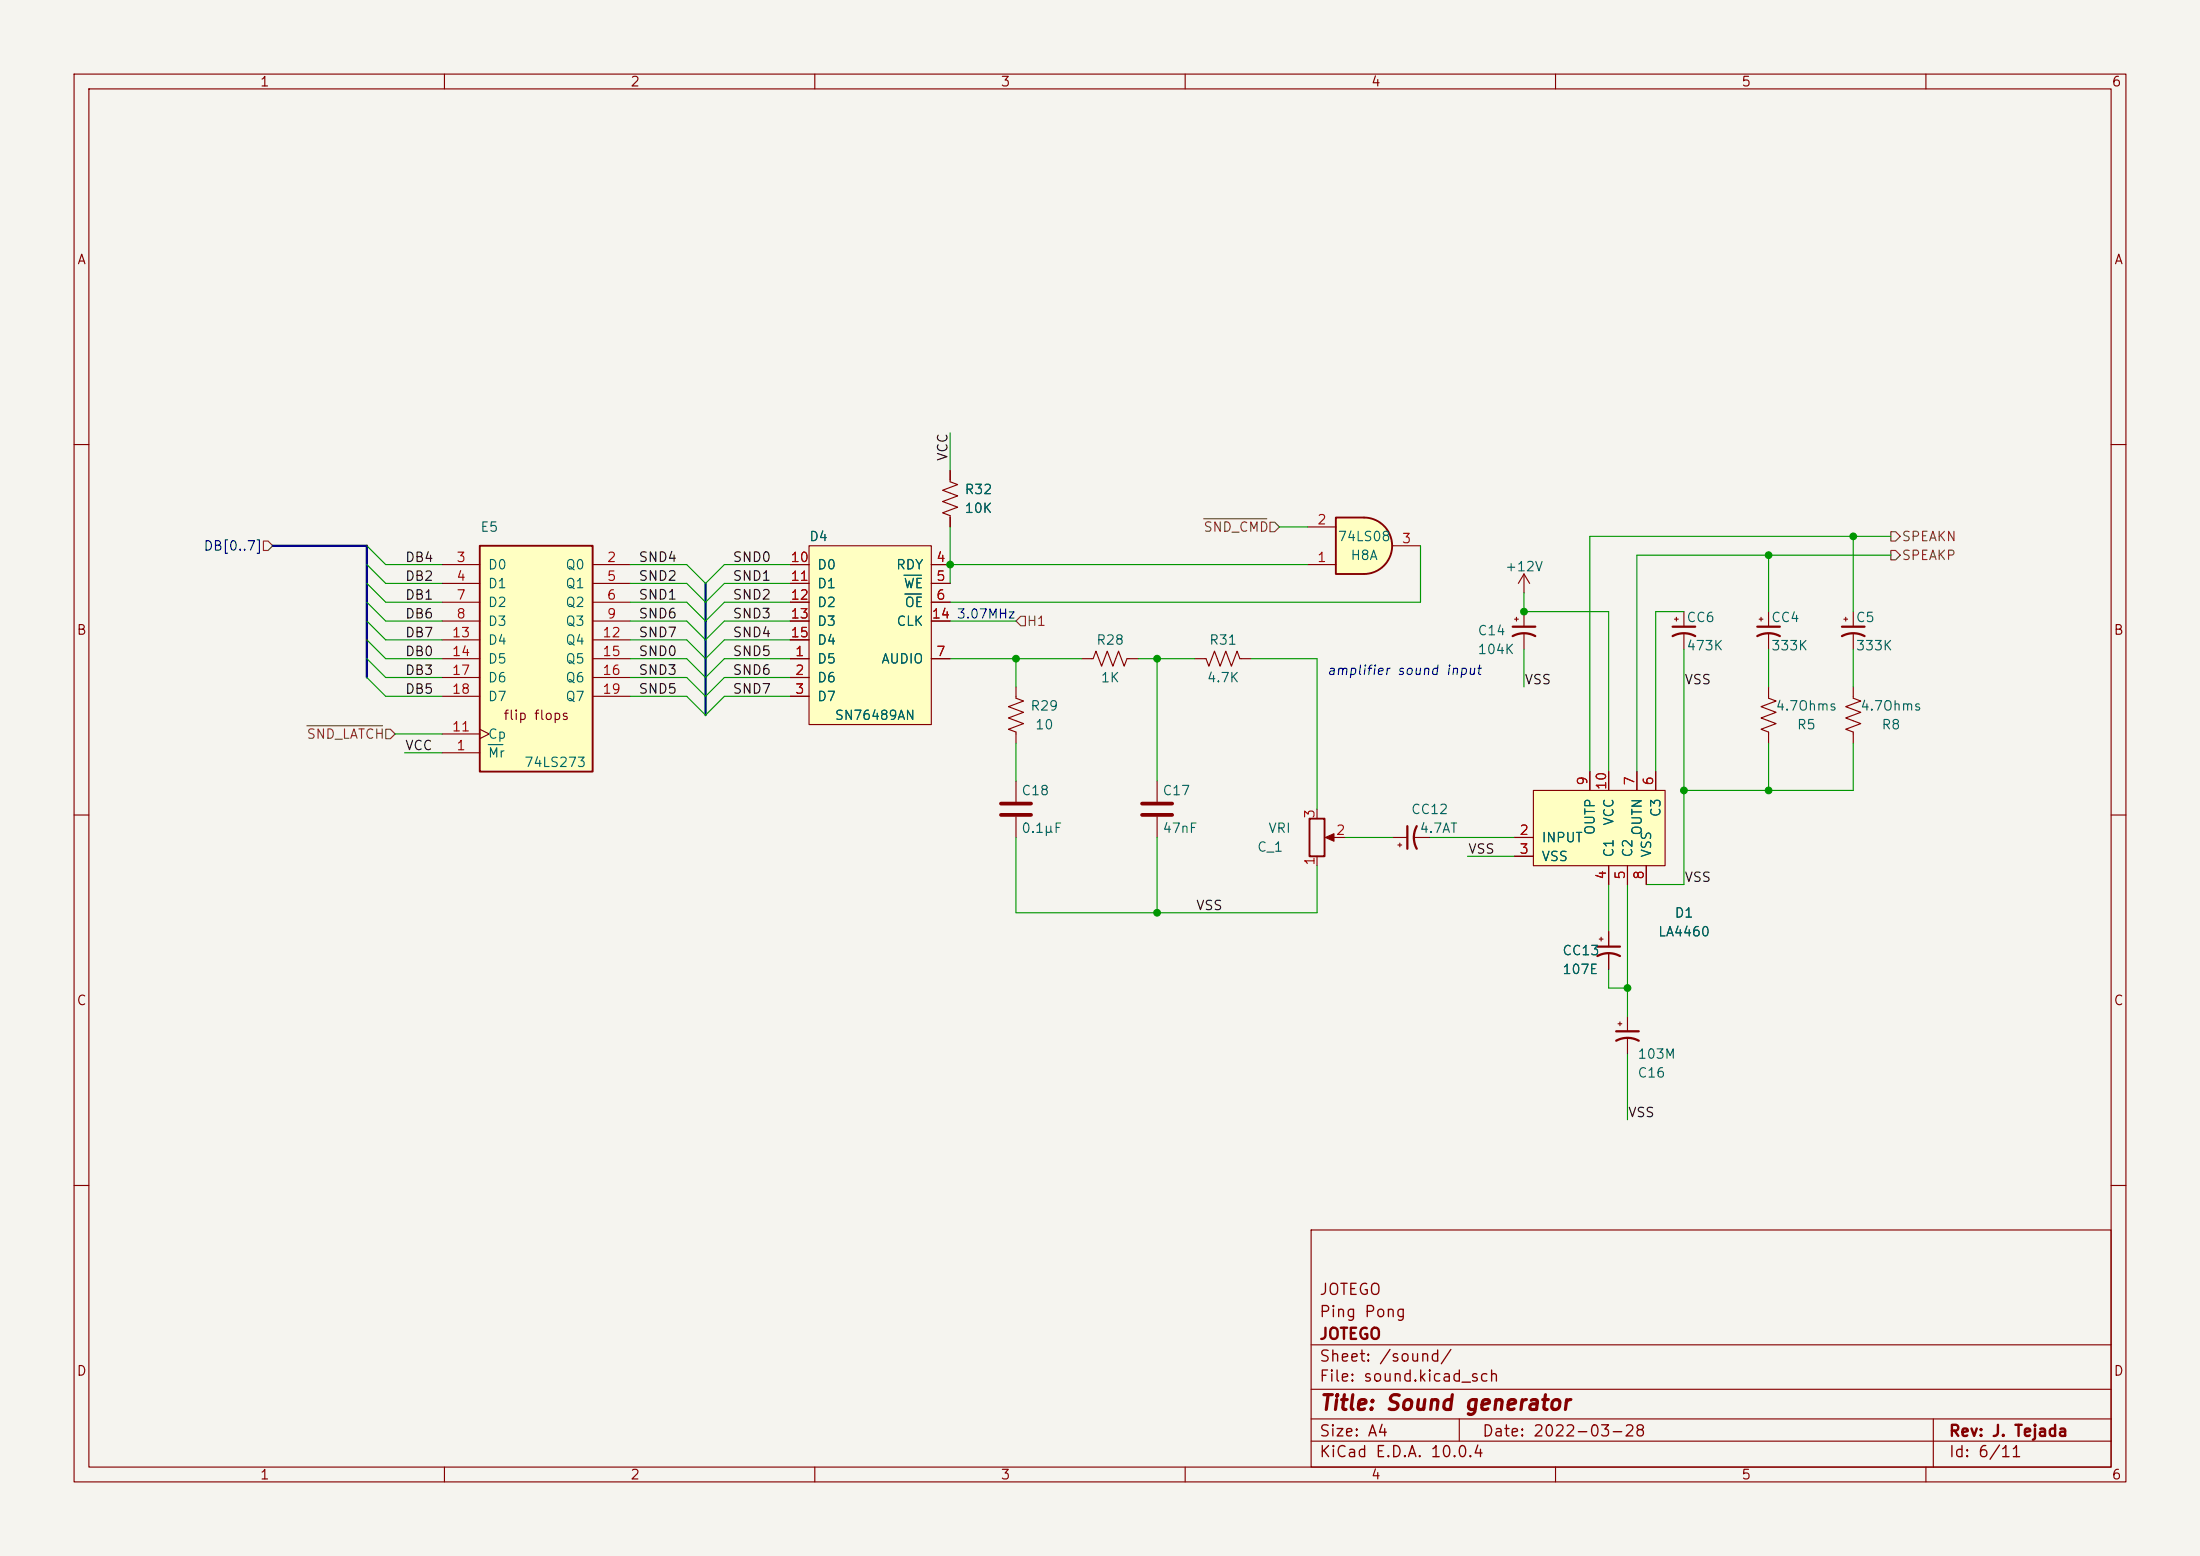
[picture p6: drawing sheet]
<svg xmlns="http://www.w3.org/2000/svg" width="297mm" height="210mm" viewBox="0 0 297 210" stroke-linecap="round" stroke-linejoin="round" font-family="sans-serif">
<path d="M0 0h297v210h-297z" fill="#f5f4ef" stroke="#f5f4ef" stroke-width=".14"/>
<g fill="none" stroke="#840000" stroke-width=".15">
<path d="M10 10h277v190h-277zM12 12h273v186h-273zM60 10v2M110 10v2M160 10v2M210 10v2M260 10v2M10 60h2M285 60h2M10 110h2M285 110h2M10 160h2"/>
<path d="M177 166h108v32h-108zM285 160h2M60 198v2M110 198v2M160 198v2M177 194.5h108M177 191.5h108M177 187.5h108M177 181.5h108M197 191.5v3M210 198v2M260 198v2"/>
<path d="M261 191.5v6.5"/>
</g>
<path d="M109.2 73.7h16.5v24.1h-16.5z" fill="#ffffc2"/>
<g fill="none" stroke="#840000" stroke-width=".15">
<path d="M106.7 76.2h2.5M106.7 78.7h2.5M109.2 73.7h16.5v24.1h-16.5zM125.7 76.2h2.6M125.7 78.7h2.6M106.7 88.9h2.5M106.7 91.4h2.5M106.7 94h2.5M106.7 81.3h2.5M106.7 83.8h2.5M106.7 86.4h2.5M125.7 88.9h2.6"/>
<path d="M125.7 81.3h2.6M125.7 83.8h2.6M204.5 83.6h.5M204.7 83.3v.5M205.7 82.6v2M205.7 85.6v2"/>
</g>
<path d="M122 77.6h2.4M122.2 80.2h2.2" fill="none" stroke="#006464" stroke-width=".15"/>
<path d="M204.2 85.9a3.2 3.2 0 0 1 3.1 0M204.2 84.6h3.1" fill="none" stroke="#840000" stroke-width=".3"/>
<path d="M184.1 69.9a3.8 3.8 0 0 1 3.8 3.8 3.8 3.8 0 0 1-3.8 3.8z" fill="#ffffc2" stroke="#ffffc2" stroke-width=".14"/>
<path d="M180.3 69.9h3.8v7.6h-3.8z" fill="#ffffc2"/>
<path d="M180.3 69.9h3.8a3.8 3.8 0 0 1 3.8 3.8 3.8 3.8 0 0 1-3.8 3.8h-3.8zM176.8 110.5h2v5.1h-2z" fill="none" stroke="#840000" stroke-width=".25"/>
<path d="M176.5 76.2h3.8M176.5 71.1h3.8M188 73.7h3.8M137.2 92.7v1.5l1 .4-2.1 .8 2.1 .7-2.1 .8 2.1 .8-2.1 .7 1.1 .4v1.5M177.8 109.2v1.3M177.8 115.6v1.2M179.3 113h2.3M188 113h2M188.7 114h.5M189 113.8v.5M191 113h2" fill="none" stroke="#840000" stroke-width=".15"/>
<path d="M190 111.5v3.1M191.3 111.5a3.2 3.2 0 0 0 0 3.1" fill="none" stroke="#840000" stroke-width=".3"/>
<path d="M178.9 113l1.2-.5v1z" fill="#840000" stroke="#840000" stroke-width=".15"/>
<path d="M207 106.7h17.8v10.1h-17.8z" fill="#ffffc2"/>
<g fill="none" stroke="#840000" stroke-width=".15">
<path d="M238.8 92.7v1.5l1 .4-2.1 .8 2.1 .7-2.1 .8 2.1 .8-2.1 .7 1.1 .4v1.5M137.2 105.4v2.8M137.2 110.2v2.8M156.2 105.4v2.8M156.2 110.2v2.8M204.5 113h2.5M204.5 115.6h2.5M207 106.7h17.8v10.1h-17.8zM214.6 104.1v2.6M217.2 104.1v2.6M217.2 116.8v2.6M219.7 116.8v2.6"/>
<path d="M221 104.1v2.6M222.2 116.8v2.6M223.5 104.1v2.6M215.9 126.7h.5M216.2 126.5v.5M217.2 125.7v2.1M217.2 128.8v2"/>
</g>
<path d="M215.6 129a3.2 3.2 0 0 1 3.1 0M215.6 127.8h3.1" fill="none" stroke="#840000" stroke-width=".3"/>
<path d="M135.1 108.5h4.1M135.1 110h4.1M154.2 108.5h4M154.2 110h4" fill="none" stroke="#840000" stroke-width=".51"/>
<path d="M64.8 73.7h15.2v30.4h-15.2z" fill="#ffffc2"/>
<path d="M64.8 73.7h15.2v30.4h-15.2z" fill="none" stroke="#840000" stroke-width=".25"/>
<g fill="none" stroke="#840000" stroke-width=".15">
<path d="M59.7 76.2h5.1M59.7 78.7h5.1M80 76.2h5.1M80 78.7h5.1M106.7 76.2h2.5M106.7 78.7h2.5M125.7 76.2h2.6M125.7 78.7h2.6M128.3 63.5v1.5l1 .4-2 .8 2 .7-2 .8 2 .8-2 .7 1 .4v1.5M205.7 77.5l-.7 1.2M205.7 77.5l.8 1.2M205.7 77.5v2.5"/>
<path d="M59.7 81.3h5.1M59.7 83.8h5.1M59.7 99.1h5.1M59.7 86.4h5.1M59.7 88.9h5.1M59.7 91.4h5.1M59.7 94h5.1M64.8 98.4l1.2 .7-1.2 .6M80 81.3h5.1M80 83.8h5.1M80 86.4h5.1M80 88.9h5.1"/>
<path d="M80 91.4h5.1M80 94h5.1M106.7 81.3h2.5M106.7 83.8h2.5M106.7 86.4h2.5M106.7 88.9h2.5M106.7 91.4h2.5M106.7 94h2.5M125.7 81.3h2.6M125.7 83.8h2.6M125.7 88.9h2.6M146 88.9h1.6l.4-1 .7 2 .8-2 .7 2 .8-2 .8 2 .3-1h1.6"/>
<path d="M161.3 88.9h1.5l.4 1 .8-2 .7 2 .8-2 .7 2 .8-2 .4 1h1.5M226.1 83.6h.5M226.3 83.3v.5M227.3 82.6v2M227.3 85.6v2M237.5 83.6h.5M237.7 83.3v.5M238.8 82.6v2M238.8 85.6v2M248.9 83.6h.5M249.2 83.3v.5M250.2 92.7v1.5l1 .4-2 .8 2 .7-2 .8 2 .8-2 .7 1 .4v1.5"/>
<path d="M250.2 82.6v2M250.2 85.6v2M59.7 101.6h5.1M204.5 113h2.5M204.5 115.6h2.5M214.6 104.1v2.6M217.2 104.1v2.6M217.2 116.8v2.6M219.7 116.8v2.6M221 104.1v2.6M222.2 116.8v2.6M223.5 104.1v2.6"/>
<path d="M217.2 125.7v2.1M217.2 128.8v2M218.4 138.2h.5M218.7 137.9v.5M219.7 137.2v2M219.7 140.2v2"/>
</g>
<path d="M122 77.6h2.4M122.2 80.2h2.2M65.9 100.5h2" fill="none" stroke="#006464" stroke-width=".15"/>
<path d="M225.8 85.9a3.2 3.2 0 0 1 3.1 0M225.8 84.6h3.1M237.2 85.9a3.2 3.2 0 0 1 3.1 0M237.2 84.6h3.1M248.7 85.9a3.2 3.2 0 0 1 3 0M248.7 84.6h3M218.2 139.2h3M218.2 140.5a3.2 3.2 0 0 1 3 0" fill="none" stroke="#840000" stroke-width=".3"/>
<path d="M35.6 73h.6l.6 .7-.6 .6h-.6zM162.5 70h8.5M171.4 70.5h.7l.6 .6-.6 .7h-.7zM255.3 71.8h.6l.6 .6-.6 .6h-.6zM255.3 74.3h.6l.6 .6-.6 .7h-.6zM41.4 98h10.2M52.1 98.4h.6l.6 .7-.6 .6h-.6zM137.8 83.2h.6v1.3h-.6l-.6-.7z" fill="none" stroke="#725600" stroke-width=".15"/>
<path d="M36.8 73.7h12.7v17.7M95.2 78.7v17.8" fill="none" stroke="#000084" stroke-width=".3"/>
<g fill="none" stroke="#009600" stroke-width=".15">
<path d="M128.3 58.4v5.1M49.5 73.7l2.6 2.5h7.6M49.5 78.7l2.6 2.6h7.6M49.5 76.2l2.6 2.5h7.6M85.1 76.2h7.6l2.5 2.5 2.6-2.5h8.9M85.1 78.7h7.6l2.5 2.6 2.6-2.6h8.9M128.3 76.2h48.2M128.3 71.1v7.6M172.7 71.1h3.8M191.8 73.7v7.6h-63.5M238.8 74.9v7.7M250.2 72.4v10.2"/>
<path d="M255.3 72.4h-40.7v31.7M255.3 74.9h-34.3v29.2M49.5 83.8l2.6 2.6h7.6M49.5 81.3l2.6 2.5h7.6M49.5 88.9l2.6 2.5h7.6M49.5 86.4l2.6 2.5h7.6M49.5 91.4l2.6 2.6h7.6M53.3 99.1h6.4M85.1 81.3h7.6l2.5 2.5 2.6-2.5h8.9M85.1 86.4h7.6l2.5 2.5 2.6-2.5h8.9M85.1 83.8h7.6l2.5 2.6 2.6-2.6h8.9M85.1 91.4h7.6l2.5 2.6 2.6-2.6h8.9"/>
<path d="M85.1 88.9h7.6l2.5 2.5 2.6-2.5h8.9M85.1 94h7.6l2.5 2.5 2.6-2.5h8.9M128.3 83.8h8.9M128.3 88.9h17.7M137.2 88.9v3.8M153.7 88.9h7.6M156.2 88.9v16.5M168.9 88.9h8.9v20.3M205.7 80v2.6h11.5v21.5M205.7 87.6v5.1M227.3 87.6v31.8h-5.1M227.3 82.6h-3.8v21.5"/>
<path d="M238.8 87.6v5.1M250.2 87.6v5.1M54.6 101.6h5.1M137.2 100.3v5.1M137.2 113v10.2h40.6v-6.4M156.2 113v10.2M181.6 113h6.4M193 113h11.5M198.1 115.6h6.4M217.2 119.4v6.3M219.7 119.4v17.8M238.8 100.3v6.4"/>
<path d="M250.2 100.3v6.4h-22.9M217.2 130.8v2.6h2.5M219.7 142.2v8.9"/>
</g>
<g fill="#009600" stroke="#009600" stroke-width=".14">
<circle cx="128.3" cy="76.2" r=".46"/>
<circle cx="238.8" cy="106.7" r=".46"/>
<circle cx="227.3" cy="106.7" r=".46"/>
<circle cx="219.7" cy="133.4" r=".46"/>
<circle cx="156.2" cy="123.2" r=".46"/>
<circle cx="156.2" cy="88.9" r=".46"/>
<circle cx="137.2" cy="88.9" r=".46"/>
<circle cx="250.2" cy="72.4" r=".46"/>
<circle cx="238.8" cy="74.9" r=".46"/>
<circle cx="205.7" cy="82.6" r=".46"/>
</g>
<text font-size="2" fill="#840000" x="178" y="190.8">Title: Sound generator</text>
<g font-size="1.5" fill="#840000">
<text x="178" y="178.2">Ping Pong</text>
<text x="178" y="175.2">JOTEGO</text>
<text x="178" y="184.2">Sheet: /sound/</text>
<text x="178" y="181.2">JOTEGO</text>
<text x="178" y="186.9">File: sound.kicad_sch</text>
<text x="178" y="197.1">KiCad E.D.A. 10.0.4</text>
<text x="178" y="194.3">Size: A4</text>
<text x="200" y="194.3">Date: 2022-03-28</text>
<text x="263" y="194.3">Rev: J. Tejada</text>
<text x="263" y="197.1">Id: 6/11</text>
</g>
<g font-size="1.3" fill="#840000">
<text x="35" y="12">1</text>
<text x="85" y="12">2</text>
<text x="135" y="12">3</text>
<text x="185" y="12">4</text>
<text x="235" y="12">5</text>
<text x="285" y="12">6</text>
<text x="10.3" y="36">A</text>
<text x="285.3" y="36">A</text>
<text x="10.3" y="86">B</text>
<text x="285.3" y="86">B</text>
<text x="67.9" y="97.5">flip flops</text>
<text x="10.3" y="136">C</text>
<text x="285.3" y="136">C</text>
<text x="10.3" y="186">D</text>
<text x="285.3" y="186">D</text>
<text x="35" y="200">1</text>
<text x="85" y="200">2</text>
<text x="135" y="200">3</text>
<text x="185" y="200">4</text>
<text x="235" y="200">5</text>
<text x="285" y="200">6</text>
</g>
<g font-size="1.3" fill="#0f0f0f">
<text x="128.2" y="62.3" transform="rotate(-90 128.2 62.3)">VCC</text>
<text x="54.6" y="76.2">DB4</text>
<text x="86.1" y="76.2">SND4</text>
<text x="98.8" y="76.2">SND0</text>
<text x="54.6" y="83.8">DB6</text>
<text x="54.6" y="78.7">DB2</text>
<text x="54.6" y="81.2">DB1</text>
<text x="86.1" y="83.8">SND6</text>
<text x="86.1" y="78.7">SND2</text>
<text x="86.1" y="81.2">SND1</text>
<text x="98.8" y="83.8">SND3</text>
<text x="98.8" y="81.2">SND2</text>
<text x="98.8" y="78.7">SND1</text>
<text x="54.6" y="86.3">DB7</text>
<text x="54.6" y="88.9">DB0</text>
<text x="86.1" y="88.9">SND0</text>
<text x="86.1" y="86.3">SND7</text>
<text x="98.8" y="86.3">SND4</text>
<text x="98.8" y="88.9">SND5</text>
<text x="54.6" y="91.4">DB3</text>
<text x="54.6" y="93.9">DB5</text>
<text x="86.1" y="93.9">SND5</text>
<text x="86.1" y="91.4">SND3</text>
<text x="98.8" y="91.4">SND6</text>
<text x="98.8" y="93.9">SND7</text>
<text x="205.7" y="92.7">VSS</text>
<text x="227.3" y="92.7">VSS</text>
<text x="54.6" y="101.6">VCC</text>
<text x="198.1" y="115.5">VSS</text>
<text x="227.3" y="119.3">VSS</text>
<text x="161.4" y="123.2">VSS</text>
<text x="219.7" y="151.1">VSS</text>
</g>
<g font-size="1.3" fill="#006464">
<text x="130.1" y="67">R32</text>
<text x="130.1" y="69.6">10K</text>
<text x="64.8" y="72.1">E5</text>
<text x="65.8" y="77.2">D0</text>
<text x="76.3" y="77.2">Q0</text>
<text x="110.2" y="77.2">D0</text>
<text x="120.9" y="77.2">RDY</text>
<text x="180.5" y="73.4">74LS08</text>
<text x="182.2" y="75.9">H8A</text>
<text x="203.1" y="77.4">+12V</text>
<text x="65.8" y="79.7">D1</text>
<text x="65.8" y="82.3">D2</text>
<text x="76.3" y="79.7">Q1</text>
<text x="76.3" y="82.3">Q2</text>
<text x="110.2" y="79.7">D1</text>
<text x="110.2" y="82.3">D2</text>
<text x="121.9" y="79.7">WE</text>
<text x="122" y="82.3">OE</text>
<text x="65.8" y="84.8">D3</text>
<text x="65.8" y="87.3">D4</text>
<text x="65.8" y="89.9">D5</text>
<text x="76.3" y="84.8">Q3</text>
<text x="76.3" y="87.3">Q4</text>
<text x="76.3" y="89.9">Q5</text>
<text x="110.2" y="89.9">D5</text>
<text x="110.2" y="84.8">D3</text>
<text x="110.2" y="87.3">D4</text>
<text x="118.9" y="89.9">AUDIO</text>
<text x="120.9" y="84.8">CLK</text>
<text x="147.9" y="87.3">R28</text>
<text x="163.2" y="87.3">R31</text>
<text x="199.4" y="88.6">104K</text>
<text x="199.4" y="86.1">C14</text>
<text x="227.6" y="84.3">CC6</text>
<text x="227.6" y="88.1">473K</text>
<text x="239" y="84.3">CC4</text>
<text x="239" y="88.1">333K</text>
<text x="250.5" y="84.3">C5</text>
<text x="250.5" y="88.1">333K</text>
<text x="65.8" y="92.4">D6</text>
<text x="65.8" y="95">D7</text>
<text x="76.3" y="92.4">Q6</text>
<text x="76.3" y="95">Q7</text>
<text x="110.2" y="92.4">D6</text>
<text x="110.2" y="95">D7</text>
<text x="148.5" y="92.4">1K</text>
<text x="162.9" y="92.4">4.7K</text>
<text x="65.8" y="100">Cp</text>
<text x="139" y="96.2">R29</text>
<text x="139.7" y="98.8">10</text>
<text x="239.6" y="96.2">4.7Ohms</text>
<text x="242.5" y="98.8">R5</text>
<text x="251.1" y="96.2">4.7Ohms</text>
<text x="253.9" y="98.8">R8</text>
<text x="65.8" y="102.6">Mr</text>
<text x="70.7" y="103.8">74LS273</text>
<text x="137.8" y="107.7">C18</text>
<text x="156.9" y="107.7">C17</text>
<text x="137.8" y="112.7">0.1µF</text>
<text x="156.9" y="112.7">47nF</text>
<text x="171.1" y="112.7">VRI</text>
<text x="190.4" y="110.2">CC12</text>
<text x="191.6" y="112.7">4.7AT</text>
<text x="215.6" y="112.8" transform="rotate(-90 215.6 112.8)">OUTP</text>
<text x="218.1" y="111.5" transform="rotate(-90 218.1 111.5)">VCC</text>
<text x="222" y="112.9" transform="rotate(-90 222 112.9)">OUTN</text>
<text x="224.5" y="110.4" transform="rotate(-90 224.5 110.4)">C3</text>
<text x="169.6" y="115.3">C_1</text>
<text x="208" y="114">INPUT</text>
<text x="208" y="116.5">VSS</text>
<text x="218.1" y="115.8" transform="rotate(-90 218.1 115.8)">C1</text>
<text x="220.7" y="115.8" transform="rotate(-90 220.7 115.8)">C2</text>
<text x="223.2" y="115.8" transform="rotate(-90 223.2 115.8)">VSS</text>
<text x="226" y="124.2">D1</text>
<text x="210.8" y="131.8">107E</text>
<text x="210.8" y="129.2">CC13</text>
<text x="223.8" y="126.7">LA4460</text>
<text x="221" y="143.2">103M</text>
<text x="221" y="145.8">C16</text>
</g>
<g font-size="1.3" fill="#a90000">
<text x="177.7" y="71.1">2</text>
<text x="61.5" y="76.2">3</text>
<text x="81.8" y="76.2">2</text>
<text x="106.6" y="76.2">10</text>
<text x="126.3" y="76.2">4</text>
<text x="177.7" y="76.2">1</text>
<text x="189.2" y="73.6">3</text>
<text x="61.5" y="78.7">4</text>
<text x="61.5" y="81.3">7</text>
<text x="61.5" y="83.8">8</text>
<text x="81.8" y="78.7">5</text>
<text x="81.8" y="81.3">6</text>
<text x="81.8" y="83.8">9</text>
<text x="106.6" y="78.7">11</text>
<text x="106.6" y="81.3">12</text>
<text x="106.6" y="83.8">13</text>
<text x="125.7" y="83.8">14</text>
<text x="126.3" y="78.7">5</text>
<text x="126.3" y="81.3">6</text>
<text x="60.9" y="86.3">13</text>
<text x="60.9" y="88.9">14</text>
<text x="81.2" y="86.3">12</text>
<text x="81.2" y="88.9">15</text>
<text x="106.6" y="86.3">15</text>
<text x="107.2" y="88.9">1</text>
<text x="126.3" y="88.9">7</text>
<text x="60.9" y="91.4">17</text>
<text x="60.9" y="94">18</text>
<text x="81.2" y="91.4">16</text>
<text x="81.2" y="94">19</text>
<text x="107.2" y="91.4">2</text>
<text x="107.2" y="94">3</text>
<text x="60.9" y="99">11</text>
<text x="61.5" y="101.6">1</text>
<text x="214.6" y="106.1" transform="rotate(-90 214.6 106.1)">9</text>
<text x="217.1" y="106.7" transform="rotate(-90 217.1 106.7)">10</text>
<text x="221" y="106.1" transform="rotate(-90 221 106.1)">7</text>
<text x="223.5" y="106.1" transform="rotate(-90 223.5 106.1)">6</text>
<text x="177.8" y="110.6" transform="rotate(-90 177.8 110.6)">3</text>
<text x="180.3" y="113">2</text>
<text x="205" y="113">2</text>
<text x="177.8" y="116.9" transform="rotate(-90 177.8 116.9)">1</text>
<text x="205" y="115.5">3</text>
<text x="217.1" y="118.8" transform="rotate(-90 217.1 118.8)">4</text>
<text x="219.7" y="118.8" transform="rotate(-90 219.7 118.8)">5</text>
<text x="222.2" y="118.8" transform="rotate(-90 222.2 118.8)">8</text>
</g>
<text font-size="1.3" fill="#000084" x="27.4" y="74.6">DB[0..7]</text>
<g font-size="1.3" fill="#725600">
<text x="162.4" y="72.1">SND_CMD</text>
<text x="256.6" y="73.4">SPEAKN</text>
<text x="256.6" y="75.9">SPEAKP</text>
<text x="138.5" y="84.8">H1</text>
<text x="41.3" y="100">SND_LATCH</text>
</g>
<text font-size="1.3" fill="#0000c2" x="179" y="91.4">amplifier sound input</text>
<g font-size="1.2" fill="#006464">
<text x="109.2" y="73.3">D4</text>
<text x="112.6" y="97.5">SN76489AN</text>
</g>
<text font-size="1.2" fill="#0000c2" x="129.1" y="83.8">3.07MHz</text>
</svg>
